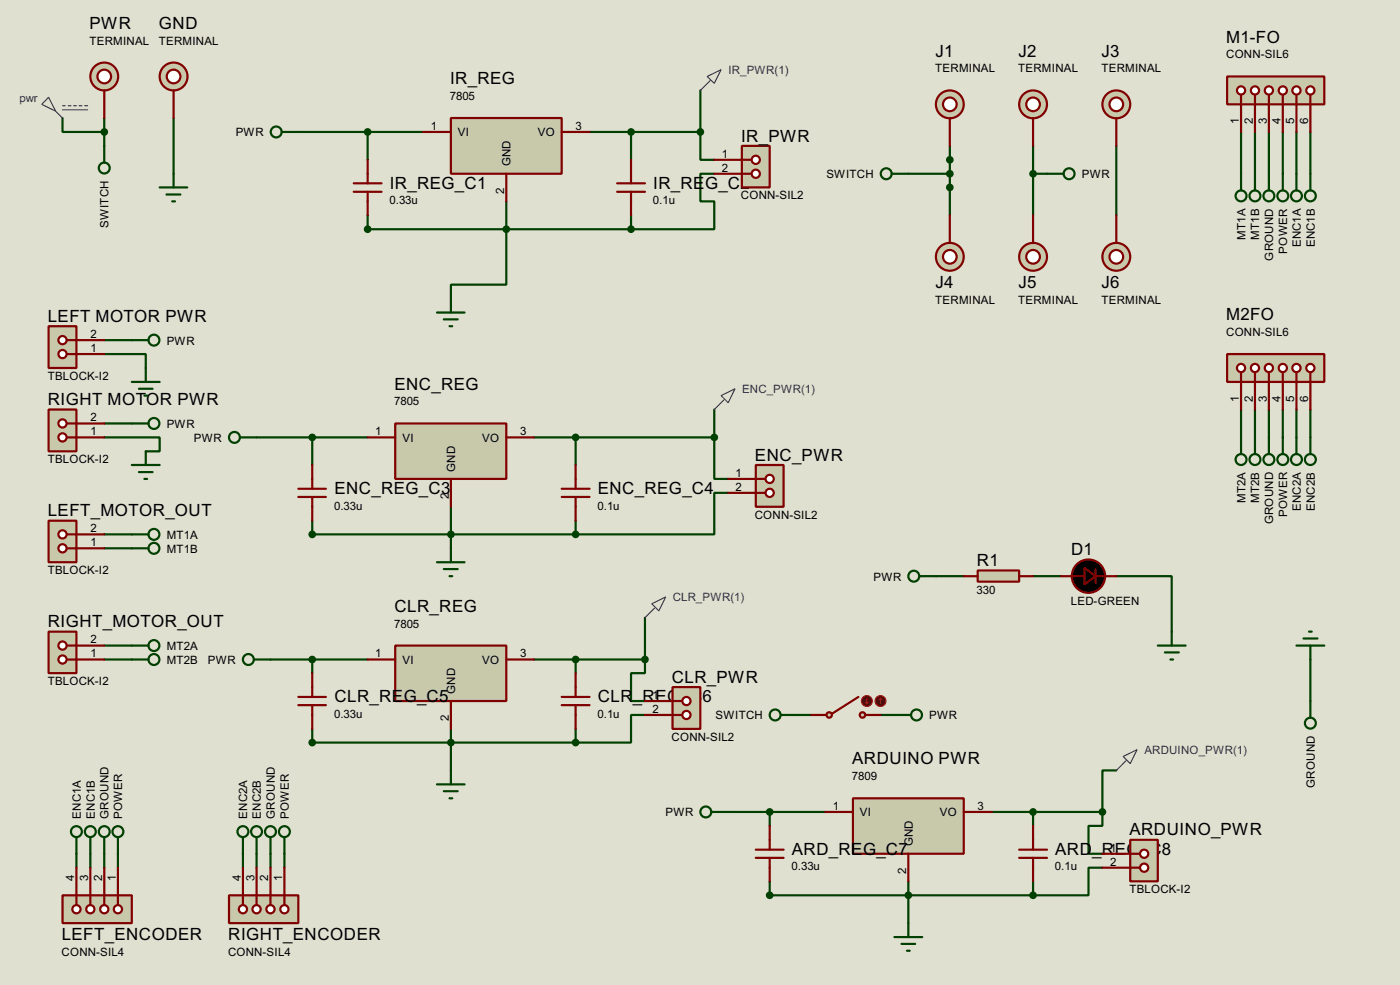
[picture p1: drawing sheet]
<svg xmlns="http://www.w3.org/2000/svg" width="256mm" height="180mm" viewBox="0 0 256 180" stroke-linecap="round" stroke-linejoin="round" font-family="sans-serif">
<path d="M0 0h256.5v180.3h-256.5z" fill="#e0e0d0"/>
<g fill="none" stroke="#004000" stroke-width=".4">
<path d="M128.3 16.6v7.6M11.5 21.6v2.6h7.6M19.1 21.6v5.1M31.8 21.6v10.2M54.7 24.2h22.8M67.4 24.2v5.1M67.4 39.4v2.6h48.2M92.8 36.9v15.2h-10.2v2.6M108 24.2h20.3M115.6 24.2v5.1M115.6 39.4v2.6M128.3 24.2v5.1h2.6"/>
<path d="M130.9 31.8h-2.6v5.1h2.6v5.1h-15.3M166.4 31.8h7.6M174 26.7v12.7M189.3 31.8h2.5M189.3 26.7v12.7M204.5 26.7v12.7M227.4 24.2v7.6M229.9 24.2v7.6M232.5 24.2v7.6M235 24.2v7.6M237.5 24.2v7.6M240.1 24.2v7.6"/>
<path d="M19.1 64.8h7.6v2.6M19.1 62.3h5.1M19.1 77.5h5.1M130.9 75v5.1M227.4 75v5.1M229.9 75v5.1M232.5 75v5.1M235 75v5.1M237.5 75v5.1M240.1 75v5.1M19.1 80.1h10.2v2.5h-2.6M19.1 97.8h5.1"/>
<path d="M47 80.1h20.4M57.2 80.1v5M57.2 95.3v2.5h48.3M82.6 92.8v7.6M97.8 80.1h33.1M105.5 80.1v5M105.5 95.3v2.5M130.9 80.1v7.6h2.5M133.4 90.2h-2.5v7.6h-25.4M19.1 100.4h5.1M19.1 118.2h5.1M118.2 113.1v7.6"/>
<path d="M171.5 105.5h5.1M189.3 105.5h5.1M204.5 105.5h10.2v10.1M19.1 120.7h5.1M49.6 120.7h17.8M57.2 120.7v2.5M57.2 133.4v2.5h48.3M82.6 133.4v7.6M97.8 120.7h20.4M105.5 120.7v2.5M105.5 133.4v2.5M118.2 130.9h-2.6v5h-10.1"/>
<path d="M118.2 120.7v2.5h-2.6v5.1h2.6M146.1 130.9h2.5M161.3 130.9h2.6M240.1 120.7v7.6M14 156.3v2.5M16.6 156.3v2.5M19.1 156.3v2.5M21.6 156.3v2.5M44.5 156.3v2.5M47 156.3v2.5M49.6 156.3v2.5M52.1 156.3v2.5"/>
<path d="M133.4 148.6h17.8M141 148.6v2.6M181.7 148.6h20.3M189.3 148.6v2.6M202 158.8h-2.6v5.1h-10.1M202 148.6v2.6h-2.6v5.1h2.6M204.5 141h-2.5v7.6M141 161.3v2.6h48.3M166.4 161.3v7.7M189.3 161.3v2.6"/>
</g>
<path d="M82.6 21.6h20.3v10.2h-20.3z" fill="#c8c8aa" stroke="#800000" stroke-width=".4"/>
<path d="M77.5 24.2h5.1M92.8 31.8v5.1M102.9 24.2h5.1" fill="none" stroke="#800000" stroke-width=".4"/>
<path d="M72.4 77.5h20.4v10.2h-20.4z" fill="#c8c8aa" stroke="#800000" stroke-width=".4"/>
<path d="M67.4 80.1h5M82.6 87.7v5.1M92.8 80.1h5" fill="none" stroke="#800000" stroke-width=".4"/>
<path d="M72.4 118.2h20.4v10.1h-20.4z" fill="#c8c8aa" stroke="#800000" stroke-width=".4"/>
<g fill="none" stroke="#800000" stroke-width=".4">
<path d="M64.8 33.6h5.1M64.8 35.1h5.1M67.4 29.3v4.3M67.4 35.1v4.3M113.1 33.6h5.1M113.1 35.1h5.1M115.6 29.3v4.3M115.6 35.1v4.3M54.7 89.5h5M54.7 91h5M57.2 85.1v4.4M57.2 91v4.3"/>
<path d="M102.9 89.5h5.1M102.9 91h5.1M105.5 85.1v4.4M105.5 91v4.3M54.7 127.6h5M54.7 129.1h5M57.2 123.2v4.4M57.2 129.1v4.3M67.4 120.7h5M82.6 128.3v5.1M92.8 120.7h5M102.9 127.6h5.1"/>
<path d="M102.9 129.1h5.1M105.5 123.2v4.4M105.5 129.1v4.3"/>
</g>
<g fill="#004000" stroke="#004000" stroke-width=".4">
<circle cx="92.7" cy="42" r=".5"/>
<circle cx="82.6" cy="97.8" r=".5"/>
<circle cx="82.6" cy="135.9" r=".5"/>
</g>
<path d="M80.1 57.2h5M81.3 58.5h2.6M82.4 59.7h.5M82.6 54.7v2.5M80.1 102.9h5M81.3 104.2h2.6M82.4 105.5h.5M82.6 100.4v2.5M80.1 143.6h5M81.3 144.8h2.6M82.4 146.1h.5M82.6 141v2.6" fill="none" stroke="#004000" stroke-width=".4"/>
<circle cx="19.1" cy="14" r="2.55" fill="#c8c8aa" stroke="#800000" stroke-width=".4"/>
<circle cx="19.1" cy="14" r="1.25" fill="#feffff" stroke="#800000" stroke-width=".4"/>
<path d="M19.1 16.6v5" fill="none" stroke="#800000" stroke-width=".4"/>
<circle cx="31.8" cy="14" r="2.55" fill="#c8c8aa" stroke="#800000" stroke-width=".4"/>
<circle cx="31.8" cy="14" r="1.25" fill="#feffff" stroke="#800000" stroke-width=".4"/>
<path d="M31.8 16.6v5" fill="none" stroke="#800000" stroke-width=".4"/>
<g fill="none" stroke="#004000" stroke-width=".4">
<path d="M29.3 34.3h5M30.5 35.6h2.6M31.6 36.9h.5M31.8 31.8v2.5M51.6 24.2h3.1M44 80.1h3M46.5 120.7h3.1"/>
<circle cx="50.6" cy="24.2" r="1"/>
<circle cx="42.9" cy="80.1" r="1"/>
<circle cx="45.5" cy="120.7" r="1"/>
</g>
<g fill="#004000" stroke="#004000" stroke-width=".4">
<circle cx="67.3" cy="24.2" r=".5"/>
<circle cx="57.2" cy="80.1" r=".5"/>
<circle cx="57.2" cy="120.7" r=".5"/>
<circle cx="67.3" cy="42" r=".5"/>
<circle cx="57.2" cy="97.8" r=".5"/>
<circle cx="57.2" cy="135.9" r=".5"/>
</g>
<circle cx="174" cy="19.1" r="2.55" fill="#c8c8aa" stroke="#800000" stroke-width=".4"/>
<circle cx="174" cy="19.1" r="1.25" fill="#feffff" stroke="#800000" stroke-width=".4"/>
<path d="M174 21.6v5.1" fill="none" stroke="#800000" stroke-width=".4"/>
<circle cx="189.2" cy="19.1" r="2.55" fill="#c8c8aa" stroke="#800000" stroke-width=".4"/>
<circle cx="189.2" cy="19.1" r="1.25" fill="#feffff" stroke="#800000" stroke-width=".4"/>
<path d="M189.3 21.6v5.1" fill="none" stroke="#800000" stroke-width=".4"/>
<circle cx="204.5" cy="19.1" r="2.55" fill="#c8c8aa" stroke="#800000" stroke-width=".4"/>
<circle cx="204.5" cy="19.1" r="1.25" fill="#feffff" stroke="#800000" stroke-width=".4"/>
<path d="M204.5 21.6v5.1" fill="none" stroke="#800000" stroke-width=".4"/>
<circle cx="174" cy="47" r="2.55" fill="#c8c8aa" stroke="#800000" stroke-width=".4"/>
<circle cx="174" cy="47" r="1.25" fill="#feffff" stroke="#800000" stroke-width=".4"/>
<path d="M174 39.4v5.1" fill="none" stroke="#800000" stroke-width=".4"/>
<circle cx="189.2" cy="47" r="2.55" fill="#c8c8aa" stroke="#800000" stroke-width=".4"/>
<circle cx="189.2" cy="47" r="1.25" fill="#feffff" stroke="#800000" stroke-width=".4"/>
<path d="M189.3 39.4v5.1" fill="none" stroke="#800000" stroke-width=".4"/>
<circle cx="204.5" cy="47" r="2.55" fill="#c8c8aa" stroke="#800000" stroke-width=".4"/>
<circle cx="204.5" cy="47" r="1.25" fill="#feffff" stroke="#800000" stroke-width=".4"/>
<path d="M204.5 39.4v5.1" fill="none" stroke="#800000" stroke-width=".4"/>
<g fill="#004000" stroke="#004000" stroke-width=".4">
<circle cx="174" cy="34.3" r=".5"/>
<circle cx="174" cy="29.3" r=".5"/>
</g>
<g fill="none" stroke="#004000" stroke-width=".4">
<path d="M19.1 26.7v3.1"/>
<circle cx="19.1" cy="30.8" r="1"/>
</g>
<g fill="#c8c8aa" stroke="#800000" stroke-width=".4">
<circle cx="158" cy="130.9" r=".5"/>
<circle cx="151.9" cy="130.9" r=".5"/>
</g>
<path d="M148.6 130.9h2.8M157.3 127.6l-4.8 3M158.6 130.9h2.7" fill="none" stroke="#800000" stroke-width=".4"/>
<circle cx="158.8" cy="128.3" r="1" fill="#400000" stroke="#f00" stroke-width=".2"/>
<path d="M158.6 128.6l.2 .2M158.8 127.8v1M159.1 128.6l-.3 .2" fill="none" stroke="#f00" stroke-width=".2"/>
<circle cx="161.3" cy="128.3" r="1" fill="#400000" stroke="#f00" stroke-width=".2"/>
<path d="M161.3 127.8l-.2 .3M161.3 127.8l.3 .3M161.3 127.8v1" fill="none" stroke="#f00" stroke-width=".2"/>
<g fill="none" stroke="#004000" stroke-width=".4">
<path d="M143.1 130.9h3M163.9 130.9h3"/>
<circle cx="142" cy="130.9" r="1"/>
<circle cx="167.9" cy="130.9" r="1"/>
</g>
<path d="M179.1 104.4h7.6v2.1h-7.6z" fill="#c8c8aa" stroke="#800000" stroke-width=".4"/>
<path d="M176.6 105.5h2.5M186.7 105.5h2.6M194.4 105.5h4.3M200.7 105.5h3.8M200.7 104.2v2.5" fill="none" stroke="#800000" stroke-width=".4"/>
<g fill="#000" stroke="#800000" stroke-width=".4">
<path d="M198.7 103.9l2 1.6-2 1.5z"/>
<circle cx="199.4" cy="105.5" r="3.1"/>
</g>
<g fill="none" stroke="#004000" stroke-width=".4">
<path d="M168.5 105.5h3M212.1 118.2h5.1M213.4 119.4h2.6M214.7 115.6v2.6M214.4 120.7h.5"/>
<circle cx="167.4" cy="105.5" r="1"/>
</g>
<path d="M135.9 26.7h5.1v7.6h-5.1z" fill="#c8c8aa" stroke="#800000" stroke-width=".4"/>
<path d="M135.9 29.3h1.8" fill="none" stroke="#800000" stroke-width=".4"/>
<circle cx="138.4" cy="29.3" r=".75" fill="#feffff" stroke="#800000" stroke-width=".4"/>
<path d="M135.9 31.8h1.8" fill="none" stroke="#800000" stroke-width=".4"/>
<circle cx="138.4" cy="31.8" r=".75" fill="#feffff" stroke="#800000" stroke-width=".4"/>
<path d="M130.9 29.3h5M130.9 31.8h5" fill="none" stroke="#800000" stroke-width=".4"/>
<path d="M138.5 85.1h5.1v7.7h-5.1z" fill="#c8c8aa" stroke="#800000" stroke-width=".4"/>
<path d="M138.5 87.7h1.8" fill="none" stroke="#800000" stroke-width=".4"/>
<circle cx="141" cy="87.7" r=".75" fill="#feffff" stroke="#800000" stroke-width=".4"/>
<path d="M138.5 90.2h1.8" fill="none" stroke="#800000" stroke-width=".4"/>
<circle cx="141" cy="90.2" r=".75" fill="#feffff" stroke="#800000" stroke-width=".4"/>
<path d="M133.4 87.7h5.1M133.4 90.2h5.1" fill="none" stroke="#800000" stroke-width=".4"/>
<path d="M123.2 125.8h5.1v7.6h-5.1z" fill="#c8c8aa" stroke="#800000" stroke-width=".4"/>
<path d="M123.2 128.3h1.8" fill="none" stroke="#800000" stroke-width=".4"/>
<circle cx="125.7" cy="128.3" r=".75" fill="#feffff" stroke="#800000" stroke-width=".4"/>
<path d="M123.2 130.9h1.8" fill="none" stroke="#800000" stroke-width=".4"/>
<circle cx="125.7" cy="130.9" r=".75" fill="#feffff" stroke="#800000" stroke-width=".4"/>
<path d="M118.2 128.3h5M118.2 130.9h5" fill="none" stroke="#800000" stroke-width=".4"/>
<g fill="#004000" stroke="#004000" stroke-width=".4">
<circle cx="115.6" cy="24.2" r=".5"/>
<circle cx="115.6" cy="42" r=".5"/>
<circle cx="105.4" cy="80.1" r=".5"/>
<circle cx="105.4" cy="97.8" r=".5"/>
<circle cx="105.4" cy="120.7" r=".5"/>
<circle cx="105.4" cy="135.9" r=".5"/>
<circle cx="128.3" cy="24.2" r=".5"/>
<circle cx="130.8" cy="80.1" r=".5"/>
<circle cx="118.1" cy="120.7" r=".5"/>
<circle cx="19.1" cy="24.2" r=".5"/>
<circle cx="174" cy="31.8" r=".5"/>
<circle cx="189.2" cy="31.8" r=".5"/>
</g>
<g fill="none" stroke="#0000c0" stroke-width=".2">
<path d="M8.9 17.8l1.3 2.6-2.5-1.3zM11.5 19.4h.5M12.5 19.4h.5M13.5 19.4h.5M14.5 19.4h.5M15.5 19.4h.6M129.6 14l2.5-1.2-1.2 2.5zM130.1 14.8l-1.8 1.8M10.2 20.4l1.3 1.2M11.5 20.1h4.6M132.1 72.4l2.6-1.2-1.3 2.5zM132.6 73.2l-1.7 1.8"/>
<path d="M119.4 110.5l2.6-1.2-1.3 2.5zM119.9 111.3l-1.7 1.8"/>
</g>
<g fill="none" stroke="#004000" stroke-width=".4">
<path d="M163.4 31.8h3M191.8 31.8h3.1"/>
<circle cx="162.3" cy="31.8" r="1"/>
<circle cx="195.8" cy="31.8" r="1"/>
</g>
<path d="M8.9 59.7h5.1v7.7h-5.1z" fill="#c8c8aa" stroke="#800000" stroke-width=".4"/>
<path d="M12.2 64.8h1.8" fill="none" stroke="#800000" stroke-width=".4"/>
<circle cx="11.4" cy="64.8" r=".75" fill="#feffff" stroke="#800000" stroke-width=".4"/>
<path d="M12.2 62.3h1.8" fill="none" stroke="#800000" stroke-width=".4"/>
<circle cx="11.4" cy="62.3" r=".75" fill="#feffff" stroke="#800000" stroke-width=".4"/>
<path d="M14 64.8h5.1M14 62.3h5.1" fill="none" stroke="#800000" stroke-width=".4"/>
<path d="M8.9 75h5.1v7.6h-5.1z" fill="#c8c8aa" stroke="#800000" stroke-width=".4"/>
<path d="M12.2 80.1h1.8" fill="none" stroke="#800000" stroke-width=".4"/>
<circle cx="11.4" cy="80.1" r=".75" fill="#feffff" stroke="#800000" stroke-width=".4"/>
<path d="M12.2 77.5h1.8" fill="none" stroke="#800000" stroke-width=".4"/>
<circle cx="11.4" cy="77.5" r=".75" fill="#feffff" stroke="#800000" stroke-width=".4"/>
<path d="M14 77.5h5.1M14 80.1h5.1" fill="none" stroke="#800000" stroke-width=".4"/>
<g fill="none" stroke="#004000" stroke-width=".4">
<path d="M24.2 62.3h3M24.2 77.5h3M24.2 69.9h5.1M25.5 71.2h2.5M26.5 72.4h.5M26.7 67.4v2.5M24.2 85.1h5.1M25.5 86.4h2.5M26.5 87.7h.5M26.7 82.6v2.5"/>
<circle cx="28.2" cy="62.3" r="1"/>
<circle cx="28.2" cy="77.5" r="1"/>
</g>
<path d="M156.3 146.1h20.3v10.2h-20.3z" fill="#c8c8aa" stroke="#800000" stroke-width=".4"/>
<path d="M138.5 155.5h5.1M138.5 157h5.1M141 151.2v4.3M141 157v4.3M151.2 148.6h5.1M166.4 156.3v5M176.6 148.6h5.1M186.7 155.5h5.1M186.7 157h5.1M189.3 151.2v4.3M189.3 157v4.3" fill="none" stroke="#800000" stroke-width=".4"/>
<g fill="#004000" stroke="#004000" stroke-width=".4">
<circle cx="166.4" cy="163.9" r=".5"/>
<circle cx="141" cy="148.6" r=".5"/>
<circle cx="141" cy="163.9" r=".5"/>
</g>
<g fill="none" stroke="#004000" stroke-width=".4">
<path d="M130.4 148.6h3M163.9 171.5h5.1M165.2 172.8h2.5M166.2 174h.5M166.4 169v2.5"/>
<circle cx="129.3" cy="148.6" r="1"/>
</g>
<path d="M207.1 153.7h5v7.6h-5z" fill="#c8c8aa" stroke="#800000" stroke-width=".4"/>
<path d="M207.1 156.3h1.7" fill="none" stroke="#800000" stroke-width=".4"/>
<circle cx="209.6" cy="156.3" r=".75" fill="#feffff" stroke="#800000" stroke-width=".4"/>
<path d="M207.1 158.8h1.7" fill="none" stroke="#800000" stroke-width=".4"/>
<circle cx="209.6" cy="158.8" r=".75" fill="#feffff" stroke="#800000" stroke-width=".4"/>
<path d="M202 156.3h5.1M202 158.8h5.1" fill="none" stroke="#800000" stroke-width=".4"/>
<g fill="#004000" stroke="#004000" stroke-width=".4">
<circle cx="189.2" cy="148.6" r=".5"/>
<circle cx="189.2" cy="163.9" r=".5"/>
<circle cx="201.9" cy="148.6" r=".5"/>
</g>
<path d="M205.8 138.5l2.5-1.3-1.2 2.6zM206.3 139.2l-1.8 1.8" fill="none" stroke="#0000c0" stroke-width=".2"/>
<path d="M11.5 163.9h12.7v5.1h-12.7z" fill="#c8c8aa" stroke="#800000" stroke-width=".4"/>
<path d="M21.6 163.9v1.8" fill="none" stroke="#800000" stroke-width=".4"/>
<circle cx="21.6" cy="166.4" r=".75" fill="#feffff" stroke="#800000" stroke-width=".4"/>
<path d="M19.1 163.9v1.8" fill="none" stroke="#800000" stroke-width=".4"/>
<circle cx="19.1" cy="166.4" r=".75" fill="#feffff" stroke="#800000" stroke-width=".4"/>
<path d="M16.6 163.9v1.8" fill="none" stroke="#800000" stroke-width=".4"/>
<circle cx="16.5" cy="166.4" r=".75" fill="#feffff" stroke="#800000" stroke-width=".4"/>
<path d="M14 163.9v1.8" fill="none" stroke="#800000" stroke-width=".4"/>
<circle cx="14" cy="166.4" r=".75" fill="#feffff" stroke="#800000" stroke-width=".4"/>
<path d="M14 158.8v5.1M16.6 158.8v5.1M19.1 158.8v5.1M21.6 158.8v5.1" fill="none" stroke="#800000" stroke-width=".4"/>
<path d="M42 163.9h12.7v5.1h-12.7z" fill="#c8c8aa" stroke="#800000" stroke-width=".4"/>
<path d="M52.1 163.9v1.8" fill="none" stroke="#800000" stroke-width=".4"/>
<circle cx="52.1" cy="166.4" r=".75" fill="#feffff" stroke="#800000" stroke-width=".4"/>
<path d="M49.6 163.9v1.8" fill="none" stroke="#800000" stroke-width=".4"/>
<circle cx="49.5" cy="166.4" r=".75" fill="#feffff" stroke="#800000" stroke-width=".4"/>
<path d="M47 163.9v1.8" fill="none" stroke="#800000" stroke-width=".4"/>
<circle cx="47" cy="166.4" r=".75" fill="#feffff" stroke="#800000" stroke-width=".4"/>
<path d="M44.5 163.9v1.8" fill="none" stroke="#800000" stroke-width=".4"/>
<circle cx="44.5" cy="166.4" r=".75" fill="#feffff" stroke="#800000" stroke-width=".4"/>
<path d="M44.5 158.8v5.1M47 158.8v5.1M49.6 158.8v5.1M52.1 158.8v5.1" fill="none" stroke="#800000" stroke-width=".4"/>
<path d="M8.9 95.3h5.1v7.6h-5.1z" fill="#c8c8aa" stroke="#800000" stroke-width=".4"/>
<path d="M12.2 100.4h1.8" fill="none" stroke="#800000" stroke-width=".4"/>
<circle cx="11.4" cy="100.4" r=".75" fill="#feffff" stroke="#800000" stroke-width=".4"/>
<path d="M12.2 97.8h1.8" fill="none" stroke="#800000" stroke-width=".4"/>
<circle cx="11.4" cy="97.8" r=".75" fill="#feffff" stroke="#800000" stroke-width=".4"/>
<path d="M14 97.8h5.1M14 100.4h5.1" fill="none" stroke="#800000" stroke-width=".4"/>
<path d="M8.9 115.6h5.1v7.6h-5.1z" fill="#c8c8aa" stroke="#800000" stroke-width=".4"/>
<path d="M12.2 120.7h1.8" fill="none" stroke="#800000" stroke-width=".4"/>
<circle cx="11.4" cy="120.7" r=".75" fill="#feffff" stroke="#800000" stroke-width=".4"/>
<path d="M12.2 118.2h1.8" fill="none" stroke="#800000" stroke-width=".4"/>
<circle cx="11.4" cy="118.2" r=".75" fill="#feffff" stroke="#800000" stroke-width=".4"/>
<path d="M14 118.2h5.1M14 120.7h5.1" fill="none" stroke="#800000" stroke-width=".4"/>
<path d="M224.8 14h17.8v5.1h-17.8z" fill="#c8c8aa" stroke="#800000" stroke-width=".4"/>
<path d="M227.4 17.3v1.8" fill="none" stroke="#800000" stroke-width=".4"/>
<circle cx="227.3" cy="16.6" r=".75" fill="#feffff" stroke="#800000" stroke-width=".4"/>
<path d="M229.9 17.3v1.8" fill="none" stroke="#800000" stroke-width=".4"/>
<circle cx="229.9" cy="16.6" r=".75" fill="#feffff" stroke="#800000" stroke-width=".4"/>
<path d="M232.5 17.3v1.8" fill="none" stroke="#800000" stroke-width=".4"/>
<circle cx="232.4" cy="16.6" r=".75" fill="#feffff" stroke="#800000" stroke-width=".4"/>
<path d="M235 17.3v1.8" fill="none" stroke="#800000" stroke-width=".4"/>
<circle cx="235" cy="16.6" r=".75" fill="#feffff" stroke="#800000" stroke-width=".4"/>
<path d="M237.5 17.3v1.8" fill="none" stroke="#800000" stroke-width=".4"/>
<circle cx="237.5" cy="16.6" r=".75" fill="#feffff" stroke="#800000" stroke-width=".4"/>
<path d="M240.1 17.3v1.8" fill="none" stroke="#800000" stroke-width=".4"/>
<circle cx="240" cy="16.6" r=".75" fill="#feffff" stroke="#800000" stroke-width=".4"/>
<path d="M227.4 19.1v5.1M229.9 19.1v5.1M232.5 19.1v5.1M235 19.1v5.1M237.5 19.1v5.1M240.1 19.1v5.1" fill="none" stroke="#800000" stroke-width=".4"/>
<path d="M224.8 64.8h17.8v5.1h-17.8z" fill="#c8c8aa" stroke="#800000" stroke-width=".4"/>
<path d="M227.4 68.1v1.8" fill="none" stroke="#800000" stroke-width=".4"/>
<circle cx="227.3" cy="67.4" r=".75" fill="#feffff" stroke="#800000" stroke-width=".4"/>
<path d="M229.9 68.1v1.8" fill="none" stroke="#800000" stroke-width=".4"/>
<circle cx="229.9" cy="67.4" r=".75" fill="#feffff" stroke="#800000" stroke-width=".4"/>
<path d="M232.5 68.1v1.8" fill="none" stroke="#800000" stroke-width=".4"/>
<circle cx="232.4" cy="67.4" r=".75" fill="#feffff" stroke="#800000" stroke-width=".4"/>
<path d="M235 68.1v1.8" fill="none" stroke="#800000" stroke-width=".4"/>
<circle cx="235" cy="67.4" r=".75" fill="#feffff" stroke="#800000" stroke-width=".4"/>
<path d="M237.5 68.1v1.8" fill="none" stroke="#800000" stroke-width=".4"/>
<circle cx="237.5" cy="67.4" r=".75" fill="#feffff" stroke="#800000" stroke-width=".4"/>
<path d="M240.1 68.1v1.8" fill="none" stroke="#800000" stroke-width=".4"/>
<circle cx="240" cy="67.4" r=".75" fill="#feffff" stroke="#800000" stroke-width=".4"/>
<path d="M227.4 69.9v5.1M229.9 69.9v5.1M232.5 69.9v5.1M235 69.9v5.1M237.5 69.9v5.1M240.1 69.9v5.1" fill="none" stroke="#800000" stroke-width=".4"/>
<g fill="none" stroke="#004000" stroke-width=".4">
<path d="M227.4 31.8v3.1M229.9 31.8v3.1M232.5 31.8v3.1M235 31.8v3.1M237.5 31.8v3.1M240.1 31.8v3.1M24.2 97.8h3M227.4 80.1v3M229.9 80.1v3M232.5 80.1v3M235 80.1v3M237.5 80.1v3"/>
<path d="M240.1 80.1v3M24.2 100.4h3M24.2 118.2h3M237.5 118.2h5.1M238.8 116.9h2.6M239.8 115.6h.5M240.1 118.2v2.5M24.2 120.7h3M240.1 128.3v3.1M14 153.2v3.1M16.6 153.2v3.1M19.1 153.2v3.1"/>
<path d="M21.6 153.2v3.1M44.5 153.2v3.1M47 153.2v3.1M49.6 153.2v3.1M52.1 153.2v3.1"/>
<circle cx="227.3" cy="35.9" r="1"/>
<circle cx="229.9" cy="35.9" r="1"/>
<circle cx="232.4" cy="35.9" r="1"/>
<circle cx="235" cy="35.9" r="1"/>
<circle cx="237.5" cy="35.9" r="1"/>
<circle cx="240" cy="35.9" r="1"/>
<circle cx="28.2" cy="97.8" r="1"/>
<circle cx="227.3" cy="84.1" r="1"/>
<circle cx="229.9" cy="84.1" r="1"/>
<circle cx="232.4" cy="84.1" r="1"/>
<circle cx="235" cy="84.1" r="1"/>
<circle cx="237.5" cy="84.1" r="1"/>
<circle cx="240" cy="84.1" r="1"/>
<circle cx="28.2" cy="118.2" r="1"/>
<circle cx="28.2" cy="100.4" r="1"/>
<circle cx="28.2" cy="120.7" r="1"/>
<circle cx="240" cy="132.4" r="1"/>
<circle cx="14" cy="152.2" r="1"/>
<circle cx="16.5" cy="152.2" r="1"/>
<circle cx="19.1" cy="152.2" r="1"/>
<circle cx="21.6" cy="152.2" r="1"/>
<circle cx="44.5" cy="152.2" r="1"/>
<circle cx="47" cy="152.2" r="1"/>
<circle cx="49.5" cy="152.2" r="1"/>
<circle cx="52.1" cy="152.2" r="1"/>
</g>
<g font-size="3.5">
<text x="16.4" y="5.3">PWR</text>
<text x="29.1" y="5.3">GND</text>
<text x="171.4" y="10.4">J1</text>
<text x="186.6" y="10.4">J2</text>
<text x="201.8" y="10.4">J3</text>
<text x="224.7" y="7.8">M1-FO</text>
<text x="82.5" y="15.5">IR_REG</text>
<text x="135.8" y="25.9">IR_PWR</text>
<text x="71.4" y="34.5">IR_REG_C1</text>
<text x="119.7" y="34.5">IR_RE</text>
<text x="129.2" y="34.5">G_C2</text>
<text x="171.4" y="52.6">J4</text>
<text x="186.6" y="52.6">J5</text>
<text x="201.8" y="52.6">J6</text>
<text x="8.8" y="58.9">LEFT MOTOR PWR</text>
<text x="224.7" y="58.6">M2FO</text>
<text x="72.3" y="71.3">ENC_REG</text>
<text x="8.8" y="74.1">RIGHT MOTOR PWR</text>
<text x="138.3" y="84.3">ENC_PWR</text>
<text x="8.8" y="94.5">LEFT_MOTOR_OUT</text>
<text x="61.3" y="90.4">ENC_REG_C3</text>
<text x="109.5" y="90.4">ENC_REG_C4</text>
<text x="196.2" y="101.6">D1</text>
<text x="179" y="103.6">R1</text>
<text x="72.3" y="112">CLR_REG</text>
<text x="8.8" y="114.8">RIGHT_MOTOR_OUT</text>
<text x="123.1" y="125">CLR_PWR</text>
<text x="61.3" y="128.5">CLR_REG_C5</text>
<text x="109.5" y="128.5">CLR_REG_C</text>
<text x="128.7" y="128.5">6</text>
<text x="156.1" y="139.9">ARDUINO PWR</text>
<text x="206.9" y="152.9">ARDUINO_PWR</text>
<text x="145.1" y="156.4">ARD_REG_C7</text>
<text x="193.3" y="156.4">ARD_REG_C</text>
<text x="212.9" y="156.4">8</text>
<text x="11.3" y="172.1">LEFT_ENCODER</text>
<text x="41.8" y="172.1">RIGHT_ENCODER</text>
</g>
<g font-size="2.4">
<text x="16.4" y="8.2">TERMINAL</text>
<text x="29.1" y="8.2">TERMINAL</text>
<text x="224.6" y="10.7">CONN-SIL6</text>
<text x="171.3" y="13.2">TERMINAL</text>
<text x="186.5" y="13.2">TERMINAL</text>
<text x="201.8" y="13.2">TERMINAL</text>
<text x="78.9" y="23.8">1</text>
<text x="82.4" y="18.3">7805</text>
<text x="105.5" y="23.8">3</text>
<text x="227" y="22.7" transform="rotate(-90 227 22.7)">1</text>
<text x="229.5" y="22.8" transform="rotate(-90 229.5 22.8)">2</text>
<text x="232.1" y="22.8" transform="rotate(-90 232.1 22.8)">3</text>
<text x="234.6" y="22.7" transform="rotate(-90 234.6 22.7)">4</text>
<text x="237.1" y="22.7" transform="rotate(-90 237.1 22.7)">5</text>
<text x="239.7" y="22.7" transform="rotate(-90 239.7 22.7)">6</text>
<text x="43.2" y="25">PWR</text>
<text x="83.9" y="25">VI</text>
<text x="98.5" y="25">VO</text>
<text x="132.3" y="28.9">1</text>
<text x="92.4" y="35.5" transform="rotate(-90 92.4 35.5)">2</text>
<text x="93.5" y="30.5" transform="rotate(-90 93.5 30.5)">GND</text>
<text x="132.3" y="31.4">2</text>
<text x="151.4" y="32.6">SWITCH</text>
<text x="198.2" y="32.6">PWR</text>
<text x="19.9" y="41.7" transform="rotate(-90 19.9 41.7)">SWITCH</text>
<text x="71.4" y="37.4">0.33u</text>
<text x="119.6" y="37.4">0.1u</text>
<text x="135.7" y="36.5">CONN-SIL2</text>
<text x="228.2" y="43.9" transform="rotate(-90 228.2 43.9)">MT1A</text>
<text x="230.7" y="43.9" transform="rotate(-90 230.7 43.9)">MT1B</text>
<text x="233.3" y="47.7" transform="rotate(-90 233.3 47.7)">GROUND</text>
<text x="235.8" y="46.4" transform="rotate(-90 235.8 46.4)">POWER</text>
<text x="238.3" y="45.3" transform="rotate(-90 238.3 45.3)">ENC1A</text>
<text x="240.9" y="45.3" transform="rotate(-90 240.9 45.3)">ENC1B</text>
<text x="171.3" y="55.6">TERMINAL</text>
<text x="186.5" y="55.6">TERMINAL</text>
<text x="201.8" y="55.6">TERMINAL</text>
<text x="16.6" y="64.4">1</text>
<text x="16.6" y="61.9">2</text>
<text x="30.5" y="63.1">PWR</text>
<text x="224.6" y="61.5">CONN-SIL6</text>
<text x="8.7" y="69.5">TBLOCK-I2</text>
<text x="16.6" y="77.1">2</text>
<text x="72.2" y="74.2">7805</text>
<text x="227" y="73.5" transform="rotate(-90 227 73.5)">1</text>
<text x="229.5" y="73.6" transform="rotate(-90 229.5 73.6)">2</text>
<text x="232.1" y="73.6" transform="rotate(-90 232.1 73.6)">3</text>
<text x="234.6" y="73.5" transform="rotate(-90 234.6 73.5)">4</text>
<text x="237.1" y="73.5" transform="rotate(-90 237.1 73.5)">5</text>
<text x="239.7" y="73.6" transform="rotate(-90 239.7 73.6)">6</text>
<text x="16.6" y="79.7">1</text>
<text x="30.5" y="78.3">PWR</text>
<text x="35.5" y="80.8">PWR</text>
<text x="68.8" y="79.7">1</text>
<text x="73.7" y="80.8">VI</text>
<text x="88.3" y="80.8">VO</text>
<text x="95.3" y="79.7">3</text>
<text x="8.7" y="84.8">TBLOCK-I2</text>
<text x="83.4" y="86.4" transform="rotate(-90 83.4 86.4)">GND</text>
<text x="134.8" y="87.3">1</text>
<text x="134.8" y="89.8">2</text>
<text x="61.2" y="93.3">0.33u</text>
<text x="82.2" y="91.4" transform="rotate(-90 82.2 91.4)">2</text>
<text x="109.5" y="93.3">0.1u</text>
<text x="138.3" y="95">CONN-SIL2</text>
<text x="228.2" y="92.1" transform="rotate(-90 228.2 92.1)">MT2A</text>
<text x="230.7" y="92.1" transform="rotate(-90 230.7 92.1)">MT2B</text>
<text x="233.3" y="96" transform="rotate(-90 233.3 96)">GROUND</text>
<text x="235.8" y="94.7" transform="rotate(-90 235.8 94.7)">POWER</text>
<text x="238.3" y="93.5" transform="rotate(-90 238.3 93.5)">ENC2A</text>
<text x="240.9" y="93.5" transform="rotate(-90 240.9 93.5)">ENC2B</text>
<text x="16.6" y="100">1</text>
<text x="16.6" y="97.4">2</text>
<text x="30.5" y="98.6">MT1A</text>
<text x="30.5" y="101.2">MT1B</text>
<text x="8.7" y="105.1">TBLOCK-I2</text>
<text x="160" y="106.3">PWR</text>
<text x="178.9" y="108.7">330</text>
<text x="196.2" y="110.7">LED-GREEN</text>
<text x="16.6" y="117.8">2</text>
<text x="30.5" y="119">MT2A</text>
<text x="72.2" y="114.9">7805</text>
<text x="8.7" y="125.4">TBLOCK-I2</text>
<text x="16.6" y="120.3">1</text>
<text x="30.5" y="121.5">MT2B</text>
<text x="38.1" y="121.5">PWR</text>
<text x="68.8" y="120.3">1</text>
<text x="73.7" y="121.5">VI</text>
<text x="88.3" y="121.5">VO</text>
<text x="95.3" y="120.3">3</text>
<text x="61.2" y="131.4">0.33u</text>
<text x="83.4" y="127" transform="rotate(-90 83.4 127)">GND</text>
<text x="109.5" y="131.4">0.1u</text>
<text x="119.6" y="127.9">1</text>
<text x="119.6" y="130.5">2</text>
<text x="131.1" y="131.7">SWITCH</text>
<text x="170.2" y="131.7">PWR</text>
<text x="82.2" y="132" transform="rotate(-90 82.2 132)">2</text>
<text x="123" y="135.6">CONN-SIL2</text>
<text x="156.1" y="142.8">7809</text>
<text x="14.8" y="149.9" transform="rotate(-90 14.8 149.9)">ENC1A</text>
<text x="17.4" y="149.9" transform="rotate(-90 17.4 149.9)">ENC1B</text>
<text x="19.9" y="149.9" transform="rotate(-90 19.9 149.9)">GROUND</text>
<text x="22.4" y="149.9" transform="rotate(-90 22.4 149.9)">POWER</text>
<text x="45.3" y="149.9" transform="rotate(-90 45.3 149.9)">ENC2A</text>
<text x="47.8" y="149.9" transform="rotate(-90 47.8 149.9)">ENC2B</text>
<text x="50.4" y="149.9" transform="rotate(-90 50.4 149.9)">GROUND</text>
<text x="52.9" y="149.9" transform="rotate(-90 52.9 149.9)">POWER</text>
<text x="121.9" y="149.4">PWR</text>
<text x="152.6" y="148.2">1</text>
<text x="157.5" y="149.4">VI</text>
<text x="172.2" y="149.4">VO</text>
<text x="179.1" y="148.2">3</text>
<text x="240.9" y="144.2" transform="rotate(-90 240.9 144.2)">GROUND</text>
<text x="167.2" y="154.9" transform="rotate(-90 167.2 154.9)">GND</text>
<text x="203.4" y="155.9">1</text>
<text x="13.6" y="161.3" transform="rotate(-90 13.6 161.3)">4</text>
<text x="16.1" y="161.3" transform="rotate(-90 16.1 161.3)">3</text>
<text x="18.7" y="161.3" transform="rotate(-90 18.7 161.3)">2</text>
<text x="21.2" y="161.3" transform="rotate(-90 21.2 161.3)">1</text>
<text x="44.1" y="161.3" transform="rotate(-90 44.1 161.3)">4</text>
<text x="46.6" y="161.3" transform="rotate(-90 46.6 161.3)">3</text>
<text x="49.2" y="161.3" transform="rotate(-90 49.2 161.3)">2</text>
<text x="51.7" y="161.3" transform="rotate(-90 51.7 161.3)">1</text>
<text x="145" y="159.3">0.33u</text>
<text x="166" y="160" transform="rotate(-90 166 160)">2</text>
<text x="193.3" y="159.3">0.1u</text>
<text x="203.4" y="158.4">2</text>
<text x="206.9" y="163.5">TBLOCK-I2</text>
<text x="11.3" y="175">CONN-SIL4</text>
<text x="41.8" y="175">CONN-SIL4</text>
</g>
<g font-size="2.4" fill="#0000c0">
<text x="133.4" y="13.6">IR_PWR(1)</text>
<text x="3.6" y="18.6">pwr</text>
<text x="135.9" y="72">ENC_PWR(1)</text>
<text x="123.2" y="110.1">CLR_PWR(1)</text>
<text x="209.6" y="138">ARDUINO_PWR(1)</text>
</g>
</svg>
